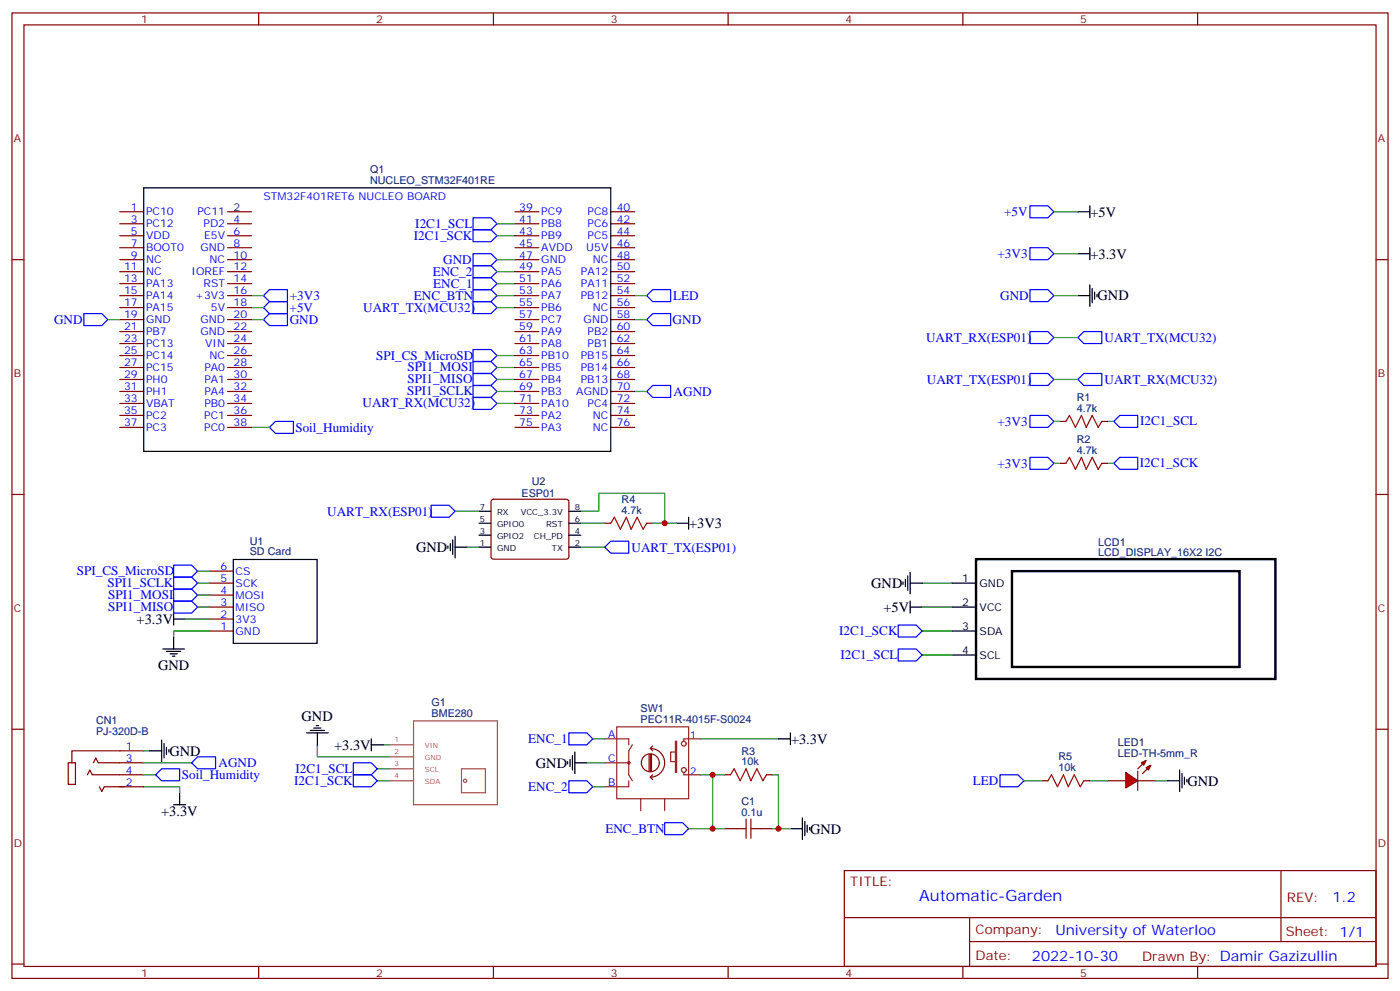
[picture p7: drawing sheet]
<svg xmlns="http://www.w3.org/2000/svg" width="412mm" height="292mm" viewBox="0 0 412 292" stroke-linecap="round" stroke-linejoin="round" font-family="sans-serif">
<g fill="none" stroke="#870000" stroke-width=".35">
<path d="M3.5 3.8h405.4v284.3h-405.4zM7.1 7.3h398.2v277.3h-398.2zM76.2 3.8v3.5M145.3 3.8v3.5M214.5 3.8v3.5M283.6 3.8v3.5M352.8 3.8v3.5M3.5 76.5h3.6M405.3 76.5h3.6M312.2 124.1h1.8M312.2 136.5h1.8M324.6 124.1h1.7"/>
<path d="M324.6 136.5h1.7M3.5 145.6h3.6M405.3 145.6h3.6M61.7 168.2h7.1M61.7 171.7h7.1M61.7 175.3h7.1M61.7 178.8h7.1M61.7 182.3h7.1M61.7 185.8h7.1M3.5 214.8h3.6M405.3 214.8h3.6M213.4 228.2h1.8"/>
<path d="M225.8 228.2h1.7M306.9 229.9h1.8M319.3 229.9h1.7M213.4 244.1h3.6M224 244.1h3.5M248.7 256.4h156.6v28.2h-156.6zM377.3 256.4v20.9M248.7 270.2h156.5M285.6 277.3h119.6M285.6 270.2v14.2M3.5 283.9h3.6M76.2 284.6v3.5"/>
<path d="M145.3 284.6v3.5M214.5 284.6v3.5M283.6 284.6v3.5M352.8 284.6v3.5M405.3 283.9h3.6"/>
</g>
<g fill="none" stroke="#00f" stroke-width=".35">
<path d="M139.3 64.1h5.3l1.8 1.8-1.8 1.8h-5.3zM139.3 67.7h5.3l1.8 1.7-1.8 1.8h-5.3zM139.3 78.2h5.3l1.8 1.8-1.8 1.8h-5.3zM303.4 73h5.3l1.7 1.7-1.7 1.8h-5.3zM303.4 60.6h5.3l1.7 1.8-1.7 1.7h-5.3zM139.3 88.8h5.3l1.8 1.8-1.8 1.8h-5.3zM139.3 81.8h5.3l1.8 1.7-1.8 1.8h-5.3zM139.3 85.3h5.3l1.8 1.8-1.8 1.7h-5.3zM190.5 87.1l1.8-1.8h5.3v3.5h-5.3zM303.4 85.3h5.3l1.7 1.8-1.7 1.7h-5.3zM303.4 97.6h5.3l1.7 1.8-1.7 1.8h-5.3zM317.5 99.4l1.8-1.8h5.3v3.6h-5.3z"/>
<path d="M139.3 113.5h5.3l1.8 1.8-1.8 1.8h-5.3zM139.3 106.5h5.3l1.8 1.7-1.8 1.8h-5.3zM139.3 110h5.3l1.8 1.8-1.8 1.7h-5.3zM139.3 102.9h5.3l1.8 1.8-1.8 1.8h-5.3zM139.3 117.1h5.3l1.8 1.7-1.8 1.8h-5.3zM303.4 110h5.3l1.7 1.8-1.7 1.7h-5.3zM317.5 111.8l1.8-1.8h5.3v3.5h-5.3zM303.4 122.3h5.3l1.7 1.8-1.7 1.8h-5.3zM303.4 134.7h5.3l1.7 1.8-1.7 1.7h-5.3zM328.1 136.5l1.7-1.8h5.3v3.5h-5.3zM329.8 122.3h5.3v3.6h-5.3l-1.7-1.8zM51.2 166.4h5.2l1.8 1.8-1.8 1.8h-5.2z"/>
<path d="M51.2 177h5.2l1.8 1.8-1.8 1.8h-5.2zM51.2 173.5h5.2l1.8 1.8-1.8 1.7h-5.2zM51.2 170h5.2l1.8 1.7-1.8 1.8h-5.2zM264.6 191.1h5.3l1.7 1.8-1.7 1.8h-5.3zM264.6 184.1h5.3l1.7 1.7-1.7 1.8h-5.3zM167.6 215.8h5.3l1.7 1.8-1.7 1.8h-5.3zM104.1 228.2h5.3l1.7 1.7-1.7 1.8h-5.3zM104.1 224.6h5.3l1.7 1.8-1.7 1.8h-5.3zM167.6 229.9h5.3l1.7 1.8-1.7 1.8h-5.3zM195.8 242.3h5.3l1.7 1.8-1.7 1.7h-5.3z"/>
</g>
<g fill="none" stroke="#000" stroke-width=".35">
<path d="M317.5 74.7h3.5M317.5 62.4h3.5M321 60.6v3.5M321 73v3.5M317.5 87.1h3.5M321 83.9v6.3M321.7 84.9v4.3M322.4 86v2.1M323.1 86.7v.7M68.7 164.8h24.7v24.7h-24.7zM266 171.4v.7M266.7 170.7v2.1"/>
<path d="M267.4 169.6v4.2M268.1 171.7h3.5M268.1 178.8h3.5M268.1 168.6v6.3M268.1 177v3.6M280.5 171.7h7M280.5 178.8h7M48 191.1h6.3M49 191.8h4.3M50.1 192.5h2.1M50.8 193.3h.7M51.2 180.6v3.5"/>
<path d="M51.2 187.6v3.5M51.2 182.3h3.5M280.5 185.8h7M280.5 192.9h7M90.3 215.8h6.4M91.4 215.1h4.2M92.4 214.4h2.1M93.1 213.7h.7M93.5 215.8v3.6M109.4 219.4h3.5M109.4 217.6v3.5M229.3 217.6h3.5"/>
<path d="M232.8 215.8v3.6M167.2 224.3v.7M167.9 223.6v2.1M168.6 222.5v4.3M169.3 224.6h3.6M169.3 221.5v6.3M232.8 244.1h3.6M236.4 240.9v6.3M237.1 241.9v4.3M237.8 243v2.1M238.5 243.7v.7"/>
</g>
<g fill="none" stroke="#008700" stroke-width=".35">
<path d="M310.4 62.4h7.1M310.4 74.7h7.1M310.4 87.1h7.1M310.4 99.4h7.1M310.4 111.8h7.1M310.4 124.1h1.8M310.4 136.5h1.8M326.3 124.1h1.8M326.3 136.5h1.8M58.2 171.7h3.5M58.2 178.8h3.5M58.2 175.3h3.5"/>
<path d="M58.2 168.2h3.5M271.6 171.7h8.9M271.6 178.8h8.9M54.7 182.3h7M61.7 185.8h-10.5v1.8M271.6 185.8h8.9M271.6 192.9h8.9M93.5 219.4v3.5h21.2M112.9 219.4h1.8M174.6 217.6h3.6M206.4 217.6h22.9M111.1 226.4h3.6"/>
<path d="M111.1 229.9h3.6M172.9 224.6h5.3M174.6 231.7h3.6M206.4 228.2h3.5v15.9h-7.1M209.9 228.2h3.5M227.5 228.2h1.8v15.9h-1.8M209.9 244.1h3.5M229.3 244.1h3.5"/>
</g>
<path d="M314 124.1l1-1.8 1.8 3.6 1.8-3.6 1.4 3.6 1.7-3.6 1.8 3.6 1.1-1.8M314 136.5l1-1.8 1.8 3.5 1.8-3.5 1.4 3.5 1.7-3.5 1.8 3.5 1.1-1.7M215.2 228.2l1.1-1.8 1.7 3.5 1.8-3.5 1.4 3.5 1.8-3.5 1.7 3.5 1.1-1.7M308.7 229.9l1-1.7 1.8 3.5 1.8-3.5 1.4 3.5 1.7-3.5 1.8 3.5 1.1-1.8M217 244.1h2.8M219.8 241.2v5.7M221.2 244.1h2.8M221.2 241.2v5.7" fill="none" stroke="#a10000" stroke-width=".35"/>
<path d="M287.5 164.7h88.2v35.3h-88.2zM298.1 168.2h67v28.2h-67z" fill="none" stroke="#000" stroke-width=".71"/>
<path d="M114.7 219.4h6.9M121.8 212.3h24.7v24.7h-24.7zM114.7 222.9h6.9M114.7 226.4h6.9M114.7 229.9h6.9M135.9 226.4h7.1v7.1h-7.1zM137.5 229.9a.5 .5 0 0 0-.7-.4 .5 .5 0 0 0-.2 .8 .5 .5 0 0 0 .9-.2" fill="none" stroke="#a64a4a" stroke-width=".35"/>
<g fill="none" stroke="#8c2424" stroke-width=".35">
<path d="M178.2 217.6h7v1.8M181.7 214.1h21.1v21.1h-21.1zM186.3 219.4l-1.1 1.7v7.1l1.1 1.7M199 218.3h.3v9.2h-.3zM206.4 217.6h-5v.7M178.2 224.6h7M185.2 229.9v1.8h-7M188.7 235.2v3.6M195.8 235.2v3.6M199 221.5h-1.4v2.8h1.4M201.4 227.5v.7h5"/>
<circle cx="201.4" cy="219" r=".71"/>
<circle cx="185.2" cy="224.6" r=".35"/>
<circle cx="201.4" cy="226.8" r=".71"/>
</g>
<path d="M192.3 219.7l-.7 .7M191.2 222.2v4.9M191.6 220.4a4.2 4.2 0 0 1 4.2 4.2 4.2 4.2 0 0 1-4.2 4.3M191.6 228.9l.7 .7M191.6 222.2v4.9M191.6 220.4l.7 .7M191.9 222.2v4.9M192.3 228.2l-.7 .7M194.2 224.6a2.65 2.65 0 0 0-3.8-2.4 2.65 2.65 0 0 0-.6 4.5 2.65 2.65 0 0 0 4.3-1.3l.1-.6" fill="none" stroke="#850000" stroke-width=".35"/>
<g fill="#f00" stroke="#870000" stroke-width=".35">
<path d="M331.6 227.5l3.5 2.4-3.5 2.2z"/>
<path d="M335.1 227.1v5.7z"/>
</g>
<g fill="#870000" stroke="#870000" stroke-width=".35">
<path d="M335.1 226.4l1.4-1.4z"/>
<path d="M336.5 227.8l1.5-1.4z"/>
</g>
<g fill="#f00" stroke="#870000" stroke-width=".35">
<path d="M336.2 224.6l1.4-.7-.7 1.5z"/>
<path d="M337.6 226.1l1.4-.7-.7 1.4z"/>
</g>
<g fill="none" stroke="#870000" stroke-width=".35">
<path d="M35.3 62.4h7M35.3 65.9h7M35.3 69.4h7M35.3 73h7M35.3 76.5h7M67 62.4h7.1M67 65.9h7.1M67 69.4h7.1M67 73h7.1M67 76.5h7.1M151.7 62.4h7M151.7 65.9h7"/>
<path d="M151.7 69.4h7M151.7 73h7M151.7 76.5h7M179.9 62.4h7.1M179.9 65.9h7.1M179.9 69.4h7.1M179.9 73h7.1M179.9 76.5h7.1M35.3 80h7M35.3 83.5h7M35.3 87.1h7M35.3 90.6h7"/>
<path d="M35.3 94.1h7M35.3 97.6h7M67 80h7.1M67 83.5h7.1M67 87.1h7.1M67 90.6h7.1M67 94.1h7.1M67 97.6h7.1M151.7 80h7M151.7 83.5h7M151.7 87.1h7M151.7 90.6h7"/>
<path d="M151.7 94.1h7M151.7 97.6h7M179.9 80h7.1M179.9 83.5h7.1M179.9 87.1h7.1M179.9 90.6h7.1M179.9 94.1h7.1M179.9 97.6h7.1M35.3 101.2h7M35.3 104.7h7M35.3 108.2h7M35.3 111.8h7"/>
<path d="M35.3 115.3h7M35.3 118.8h7M67 101.2h7.1M67 104.7h7.1M67 108.2h7.1M67 111.8h7.1M67 115.3h7.1M67 118.8h7.1M151.7 101.2h7M151.7 104.7h7M151.7 108.2h7M151.7 111.8h7"/>
<path d="M151.7 115.3h7M151.7 118.8h7M179.9 101.2h7.1M179.9 104.7h7.1M179.9 108.2h7.1M179.9 111.8h7.1M179.9 115.3h7.1M179.9 118.8h7.1M35.3 122.3h7M35.3 125.9h7M67 122.3h7.1M67 125.9h7.1"/>
<path d="M151.7 122.3h7M151.7 125.9h7M179.9 122.3h7.1M179.9 125.9h7.1M144.9 147.2l.4-.2h21.6l.5 .2 .2 .5v16.3l-.3 .5-.4 .2h-21.6l-.5-.3-.2-.4v-16.3zM178.2 154.1h1.7M190.5 154.1h1.8M20.1 224.6h2.1v6.4h-2.1zM25.8 228.2l.7-1.4 .7 1.4h15.1M27.5 224.6l.7-1.4 .7 1.4h13.4M29.3 231.7l.7 1.4 .7-1.4h6M35.3 231.7h7"/>
<path d="M42.3 221.1h-21.1v3.5M326.3 229.9h5.3M335.1 229.9h5.3"/>
</g>
<g fill="none" stroke="#008700" stroke-width=".35">
<path d="M146.4 65.9h5.3M146.4 69.4h5.3M146.4 76.5h5.3M31.7 94.1h3.6M74.1 87.1h3.5M74.1 90.6h3.5M74.1 94.1h3.5M146.4 80h5.3M146.4 83.5h5.3M146.4 87.1h5.3M146.4 90.6h5.3M187 87.1h3.5"/>
<path d="M187 94.1h3.5M146.4 104.7h5.3M146.4 108.2h5.3M146.4 111.8h5.3M146.4 115.3h5.3M146.4 118.8h5.3M187 115.3h3.5M74.1 125.9h5.3M134.1 150.6h7M171.1 150.6h5.3v-5.3h19.4v8.8h-3.5M171.1 154.1h7.1M195.8 154.1h3.5"/>
<path d="M137.6 161.1h3.5M171.1 161.1h7.1M42.3 231.7h10.6v1.8M42.3 228.2h3.6M42.3 224.6h14.1M42.3 221.1h1.8M301.6 229.9h5.3M321 229.9h5.3M340.4 229.9h3.6"/>
</g>
<g fill="none" stroke="#00f" stroke-width=".35">
<path d="M139.3 74.7h5.3l1.8 1.8-1.8 1.7h-5.3zM24.7 92.4h5.3l1.7 1.7-1.7 1.8h-5.3zM77.6 87.1l1.8-1.8h5.3v3.5h-5.3zM77.6 90.6l1.8-1.8h5.3v3.6h-5.3zM77.6 94.1l1.8-1.7h5.3v3.5h-5.3zM190.5 94.1l1.8-1.7h5.3v3.5h-5.3zM190.5 115.3l1.8-1.8h5.3v3.6h-5.3zM79.4 125.9l1.7-1.8h5.3v3.5h-5.3zM127 148.8h5.3l1.8 1.8-1.8 1.7h-5.3zM178.2 161.1l1.7-1.7h5.3v3.5h-5.3zM45.9 228.2l1.7-1.8h5.3v3.5h-5.3zM58.2 222.9h5.3v3.5h-5.3l-1.8-1.8z"/>
<path d="M294.6 228.2h5.3l1.7 1.7-1.7 1.8h-5.3z"/>
</g>
<g fill="none" stroke="#000" stroke-width=".35">
<path d="M42.3 55.3h137.6v77.6h-137.6zM133.3 159v4.3M134.1 158v6.3M141.1 150.6h3.5M141.1 154.1h3.5M141.1 157.6h3.5M167.6 150.6h3.5M167.6 154.1h3.5M167.6 157.6h3.5M199.3 154.1h3.5M202.8 152.3v3.6M131.9 160.8v.7"/>
<path d="M132.6 160.1v2.1M134.1 161.1h3.5M141.1 161.1h3.5M167.6 161.1h3.5M47.6 217.9v6.4M48.3 219v4.2M44.1 221.1h3.5M49 220.1v2.1M49.7 220.8v.7M51.2 237h3.5M52.9 233.5v3.5M344 229.9h3.5"/>
<path d="M347.5 226.8v6.3M348.2 227.8v4.3M348.9 228.9v2.1M349.6 229.6v.7"/>
</g>
<path d="M179.9 154.1l1.1-1.8 1.7 3.6 1.8-3.6 1.4 3.6 1.8-3.6 1.7 3.6 1.1-1.8" fill="none" stroke="#a10000" stroke-width=".35"/>
<g fill="#c00">
<circle cx="209.9" cy="244.1" r=".88"/>
<circle cx="229.3" cy="244.1" r=".88"/>
<circle cx="209.9" cy="228.2" r=".88"/>
<circle cx="195.8" cy="154.1" r=".88"/>
</g>
<text font-size="4.6" fill="#00f" x="270.8" y="265.4">Automatic-Garden</text>
<g font-size="4.2">
<text x="321.2" y="63.8">+5V</text>
<text x="321.2" y="76.1">+3.3V</text>
<text x="323.3" y="88.5">GND</text>
<text x="203" y="155.5">+3V3</text>
<text x="122.6" y="162.6">GND</text>
<text x="256.6" y="173.1">GND</text>
<text x="40.2" y="183.8">+3.3V</text>
<text x="260.3" y="180.2">+5V</text>
<text x="46.6" y="197.2">GND</text>
<text x="88.8" y="212.5">GND</text>
<text x="98.4" y="220.8">+3.3V</text>
<text x="233" y="219">+3.3V</text>
<text x="49.9" y="222.6">GND</text>
<text x="157.9" y="226.1">GND</text>
<text x="349.8" y="231.4">GND</text>
<text x="47.5" y="240.2">+3.3V</text>
<text x="238.7" y="245.5">GND</text>
</g>
<g font-size="4.2" fill="#00f">
<text x="392.5" y="265.7">1.2</text>
<text x="310.9" y="275.2">University of Waterloo</text>
<text x="304" y="283">2022-10-30</text>
</g>
<g font-size="3.9" fill="#00f">
<text x="295.8" y="63.6">+5V</text>
<text x="121.9" y="70.7">I2C1_SCK</text>
<text x="122.3" y="67.2">I2C1_SCL</text>
<text x="130.6" y="77.8">GND</text>
<text x="293.8" y="76">+3V3</text>
<text x="127.5" y="81.2">ENC_2</text>
<text x="85.4" y="88.3">+3V3</text>
<text x="121.9" y="88.2">ENC_BTN</text>
<text x="127.6" y="84.7">ENC_1</text>
<text x="198.3" y="88.3">LED</text>
<text x="294.6" y="88.3">GND</text>
<text x="15.9" y="95.4">GND</text>
<text x="85.3" y="91.9">+5V</text>
<text x="85.4" y="95.4">GND</text>
<text x="107" y="91.8">UART_TX(MCU32)</text>
<text x="198.1" y="95.5">GND</text>
<text x="272.8" y="100.7">UART_RX(ESP01)</text>
<text x="325.4" y="100.8">UART_TX(MCU32)</text>
<text x="110.8" y="106">SPI_CS_MicroSD</text>
<text x="120" y="112.9">SPI1_MISO</text>
<text x="120.1" y="109.4">SPI1_MOSI</text>
<text x="273" y="113">UART_TX(ESP01)</text>
<text x="325.4" y="113.1">UART_RX(MCU32)</text>
<text x="106.8" y="120">UART_RX(MCU32)</text>
<text x="119.9" y="116.5">SPI1_SCLK</text>
<text x="198.4" y="116.5">AGND</text>
<text x="293.8" y="125.3">+3V3</text>
<text x="335.8" y="125.3">I2C1_SCL</text>
<text x="87" y="127.1">Soil_Humidity</text>
<text x="293.8" y="137.7">+3V3</text>
<text x="335.7" y="137.7">I2C1_SCK</text>
<text x="96.4" y="151.8">UART_RX(ESP01)</text>
<text x="186" y="162.5">UART_TX(ESP01)</text>
<text x="22.6" y="169.5">SPI_CS_MicroSD</text>
<text x="31.7" y="172.8">SPI1_SCLK</text>
<text x="31.9" y="179.9">SPI1_MISO</text>
<text x="31.9" y="176.4">SPI1_MOSI</text>
<text x="247.2" y="187.1">I2C1_SCK</text>
<text x="247.6" y="194.2">I2C1_SCL</text>
<text x="155.6" y="218.7">ENC_1</text>
<text x="64.4" y="225.8">AGND</text>
<text x="87.1" y="227.7">I2C1_SCL</text>
<text x="53.6" y="229.4">Soil_Humidity</text>
<text x="86.6" y="231.2">I2C1_SCK</text>
<text x="155.6" y="232.8">ENC_2</text>
<text x="286.6" y="231.1">LED</text>
<text x="178.3" y="245.2">ENC_BTN</text>
</g>
<g font-size="3.9" fill="#800">
<text x="250.5" y="261">TITLE:</text>
<text x="379.1" y="265.7">REV:</text>
<text x="287.4" y="275.2">Company:</text>
<text x="378.7" y="275.8">Sheet: 1/1</text>
<text x="287.4" y="282.9">Date:</text>
<text x="336.4" y="282.9">Drawn By: Damir Gazizullin</text>
</g>
<g font-size="3.2" fill="#800">
<text x="41.6" y="6.8">1</text>
<text x="110.8" y="6.8">2</text>
<text x="179.9" y="6.8">3</text>
<text x="249.1" y="6.8">4</text>
<text x="318.2" y="6.8">5</text>
<text x="4.1" y="41.9">A</text>
<text x="405.9" y="41.9">A</text>
<text x="4.1" y="111.1">B</text>
<text x="405.9" y="111.1">B</text>
<text x="4.1" y="180.2">C</text>
<text x="405.9" y="180.2">C</text>
<text x="4.1" y="249.3">D</text>
<text x="405.9" y="249.3">D</text>
<text x="41.6" y="287.6">1</text>
<text x="110.8" y="287.6">2</text>
<text x="179.9" y="287.6">3</text>
<text x="249.1" y="287.6">4</text>
<text x="318.2" y="287.6">5</text>
</g>
<g font-size="3.2" fill="#000080">
<text x="109" y="51">Q1</text>
<text x="109" y="54.3">NUCLEO_STM32F401RE</text>
<text x="317.2" y="118.1">R1</text>
<text x="317.2" y="121.3">4.7k</text>
<text x="317.2" y="130.5">R2</text>
<text x="317.2" y="133.6">4.7k</text>
<text x="156.6" y="142.9">U2</text>
<text x="153.6" y="146.4">ESP01</text>
<text x="183.1" y="148.1">R4</text>
<text x="183.1" y="151.3">4.7k</text>
<text x="73.6" y="160.4">U1</text>
<text x="323.5" y="160.7">LCD1</text>
<text x="73.6" y="163.5">SD Card</text>
<text x="323.5" y="163.6">LCD_DISPLAY_16X2 I2C</text>
<text x="127.1" y="208">G1</text>
<text x="188.7" y="209.6">SW1</text>
<text x="28.3" y="213.2">CN1</text>
<text x="127.1" y="211.2">BME280</text>
<text x="188.7" y="212.8">PEC11R-4015F-S0024</text>
<text x="28.3" y="216.4">PJ-320D-B</text>
<text x="329.3" y="219.7">LED1</text>
<text x="218.4" y="225.4">10k</text>
<text x="218.4" y="222.2">R3</text>
<text x="311.8" y="227.1">10k</text>
<text x="311.8" y="223.9">R5</text>
<text x="329.3" y="222.9">LED-TH-5mm_R</text>
<text x="218.4" y="237">C1</text>
<text x="218.4" y="240.2">0.1u</text>
</g>
<g font-size="3.2" fill="#00f">
<text x="77.6" y="58.8">STM32F401RET6 NUCLEO BOARD</text>
<text x="38.6" y="62">1</text>
<text x="38.6" y="65.5">3</text>
<text x="43" y="63.4">PC10</text>
<text x="68.8" y="65.5">4</text>
<text x="153" y="62">39</text>
<text x="153" y="65.5">41</text>
<text x="159.5" y="63.4">PC9</text>
<text x="173.1" y="63.4">PC8</text>
<text x="181.7" y="62">40</text>
<text x="181.7" y="65.5">42</text>
<text x="38.6" y="69.1">5</text>
<text x="43" y="67">PC12</text>
<text x="43" y="70.5">VDD</text>
<text x="59.9" y="67">PD2</text>
<text x="60.1" y="70.5">E5V</text>
<text x="68.8" y="69.1">6</text>
<text x="153" y="69.1">43</text>
<text x="159.5" y="67">PB8</text>
<text x="159.5" y="70.5">PB9</text>
<text x="173.1" y="67">PC6</text>
<text x="173.1" y="70.5">PC5</text>
<text x="181.7" y="69.1">44</text>
<text x="38.6" y="72.6">7</text>
<text x="38.6" y="76.1">9</text>
<text x="43" y="74">BOOT0</text>
<text x="43" y="77.5">NC</text>
<text x="59" y="74">GND</text>
<text x="61.7" y="77.5">NC</text>
<text x="68.8" y="72.6">8</text>
<text x="68.8" y="76.1">10</text>
<text x="153" y="72.6">45</text>
<text x="153" y="76.1">47</text>
<text x="159.5" y="74">AVDD</text>
<text x="159.5" y="77.5">GND</text>
<text x="172.7" y="74">U5V</text>
<text x="174.6" y="77.5">NC</text>
<text x="181.7" y="72.6">46</text>
<text x="181.7" y="76.1">48</text>
<text x="36.5" y="79.7">11</text>
<text x="36.5" y="83.2">13</text>
<text x="43" y="81.1">NC</text>
<text x="56.5" y="81.1">IOREF</text>
<text x="68.8" y="79.7">12</text>
<text x="68.8" y="83.2">14</text>
<text x="153" y="79.7">49</text>
<text x="153" y="83.2">51</text>
<text x="159.5" y="81.1">PA5</text>
<text x="171.1" y="81.1">PA12</text>
<text x="181.7" y="79.7">50</text>
<text x="181.7" y="83.2">52</text>
<text x="36.5" y="86.7">15</text>
<text x="43" y="84.6">PA13</text>
<text x="43" y="88.1">PA14</text>
<text x="57.5" y="88.1">+3V3</text>
<text x="60" y="84.6">RST</text>
<text x="68.8" y="86.7">16</text>
<text x="153" y="86.7">53</text>
<text x="159.5" y="84.6">PA6</text>
<text x="159.5" y="88.1">PA7</text>
<text x="171.1" y="88.1">PB12</text>
<text x="171.1" y="84.6">PA11</text>
<text x="181.7" y="86.7">54</text>
<text x="36.5" y="90.2">17</text>
<text x="36.5" y="93.8">19</text>
<text x="43" y="91.7">PA15</text>
<text x="43" y="95.2">GND</text>
<text x="59" y="95.2">GND</text>
<text x="62.1" y="91.7">5V</text>
<text x="68.8" y="90.2">18</text>
<text x="68.8" y="93.8">20</text>
<text x="153" y="90.2">55</text>
<text x="153" y="93.8">57</text>
<text x="159.5" y="91.7">PB6</text>
<text x="159.5" y="95.2">PC7</text>
<text x="171.9" y="95.2">GND</text>
<text x="174.6" y="91.7">NC</text>
<text x="181.7" y="90.2">56</text>
<text x="181.7" y="93.8">58</text>
<text x="36.5" y="97.3">21</text>
<text x="36.5" y="100.8">23</text>
<text x="43" y="98.7">PB7</text>
<text x="59" y="98.7">GND</text>
<text x="68.8" y="97.3">22</text>
<text x="68.8" y="100.8">24</text>
<text x="153" y="97.3">59</text>
<text x="153" y="100.8">61</text>
<text x="159.5" y="98.7">PA9</text>
<text x="173.1" y="98.7">PB2</text>
<text x="181.7" y="97.3">60</text>
<text x="181.7" y="100.8">62</text>
<text x="36.5" y="104.4">25</text>
<text x="36.5" y="107.9">27</text>
<text x="43" y="102.2">PC13</text>
<text x="43" y="105.8">PC14</text>
<text x="60.4" y="102.2">VIN</text>
<text x="61.7" y="105.8">NC</text>
<text x="68.8" y="104.4">26</text>
<text x="68.8" y="107.9">28</text>
<text x="153" y="104.4">63</text>
<text x="153" y="107.9">65</text>
<text x="159.5" y="102.2">PA8</text>
<text x="159.5" y="105.8">PB10</text>
<text x="171.1" y="105.8">PB15</text>
<text x="173.1" y="102.2">PB1</text>
<text x="181.7" y="104.4">64</text>
<text x="181.7" y="107.9">66</text>
<text x="36.5" y="111.4">29</text>
<text x="43" y="109.3">PC15</text>
<text x="43" y="112.8">PH0</text>
<text x="60.2" y="109.3">PA0</text>
<text x="60.2" y="112.8">PA1</text>
<text x="68.8" y="111.4">30</text>
<text x="153" y="111.4">67</text>
<text x="159.5" y="109.3">PB5</text>
<text x="159.5" y="112.8">PB4</text>
<text x="171.1" y="109.3">PB14</text>
<text x="171.1" y="112.8">PB13</text>
<text x="181.7" y="111.4">68</text>
<text x="36.5" y="114.9">31</text>
<text x="36.5" y="118.5">33</text>
<text x="43" y="116.3">PH1</text>
<text x="43" y="119.9">VBAT</text>
<text x="60.2" y="119.9">PB0</text>
<text x="60.2" y="116.3">PA4</text>
<text x="68.8" y="114.9">32</text>
<text x="68.8" y="118.5">34</text>
<text x="153" y="114.9">69</text>
<text x="153" y="118.5">71</text>
<text x="159.5" y="116.3">PB3</text>
<text x="159.5" y="119.9">PA10</text>
<text x="169.8" y="116.3">AGND</text>
<text x="173.1" y="119.9">PC4</text>
<text x="181.7" y="114.9">70</text>
<text x="181.7" y="118.5">72</text>
<text x="36.5" y="122">35</text>
<text x="36.5" y="125.5">37</text>
<text x="43" y="123.4">PC2</text>
<text x="60.2" y="123.4">PC1</text>
<text x="68.8" y="122">36</text>
<text x="68.8" y="125.5">38</text>
<text x="153" y="122">73</text>
<text x="153" y="125.5">75</text>
<text x="159.5" y="123.4">PA2</text>
<text x="174.6" y="123.4">NC</text>
<text x="181.7" y="122">74</text>
<text x="181.7" y="125.5">76</text>
<text x="43" y="126.9">PC3</text>
<text x="60.2" y="126.9">PC0</text>
<text x="159.5" y="126.9">PA3</text>
<text x="174.6" y="126.9">NC</text>
<text x="64.9" y="167.9">6</text>
<text x="64.9" y="171.5">5</text>
<text x="69.4" y="169.4">CS</text>
<text x="69.4" y="172.9">SCK</text>
<text x="64.9" y="175">4</text>
<text x="64.9" y="178.5">3</text>
<text x="69.4" y="176.4">MOSI</text>
<text x="69.4" y="179.9">MISO</text>
<text x="64.9" y="182.1">2</text>
<text x="64.9" y="185.6">1</text>
<text x="69.4" y="183.5">3V3</text>
<text x="69.4" y="187">GND</text>
<text x="37" y="220.8">1</text>
<text x="179.2" y="217.2">A</text>
<text x="203.2" y="217.6">1</text>
<text x="37" y="224.3">3</text>
<text x="37" y="227.8">4</text>
<text x="179.1" y="224.3">C</text>
<text x="37" y="231.4">2</text>
<text x="179.2" y="231.4">B</text>
<text x="203.2" y="228.2">2</text>
</g>
<text font-size="3.2" fill="#00c" x="58.2" y="63.4">PC11</text>
<text font-size="3.2" fill="#006" x="68.8" y="62">2</text>
<g font-size="3.2">
<text x="283.4" y="171.4">1</text>
<text x="288.6" y="172.8">GND</text>
<text x="283.4" y="178.4">2</text>
<text x="288.6" y="179.8">VCC</text>
<text x="283.4" y="185.5">3</text>
<text x="288.6" y="186.9">SDA</text>
<text x="283.4" y="192.5">4</text>
<text x="288.6" y="194">SCL</text>
</g>
<g font-size="2.5">
<text x="141.3" y="150.2">7</text>
<text x="141.3" y="153.7">5</text>
<text x="146.4" y="151.6">RX</text>
<text x="146.4" y="155.2">GPIO0</text>
<text x="153.4" y="151.6">VCC_3.3V</text>
<text x="160.9" y="155.2">RST</text>
<text x="169.3" y="150.2">8</text>
<text x="169.3" y="153.7">6</text>
<text x="141.3" y="157.3">3</text>
<text x="141.3" y="160.8">1</text>
<text x="146.4" y="158.7">GPIO2</text>
<text x="157.3" y="158.7">CH_PD</text>
<text x="169.3" y="157.3">4</text>
<text x="169.3" y="160.8">2</text>
<text x="146.4" y="162.2">GND</text>
<text x="162.6" y="162.2">TX</text>
</g>
<g font-size="2.1" fill="#a54b4b">
<text x="116.2" y="218.7">1</text>
<text x="125.2" y="220.4">VIN</text>
<text x="116.2" y="222.2">2</text>
<text x="116.2" y="225.7">3</text>
<text x="125.2" y="223.9">GND</text>
<text x="125.2" y="227.5">SCL</text>
<text x="116.2" y="229.2">4</text>
<text x="125.2" y="231">SDA</text>
</g>
</svg>
